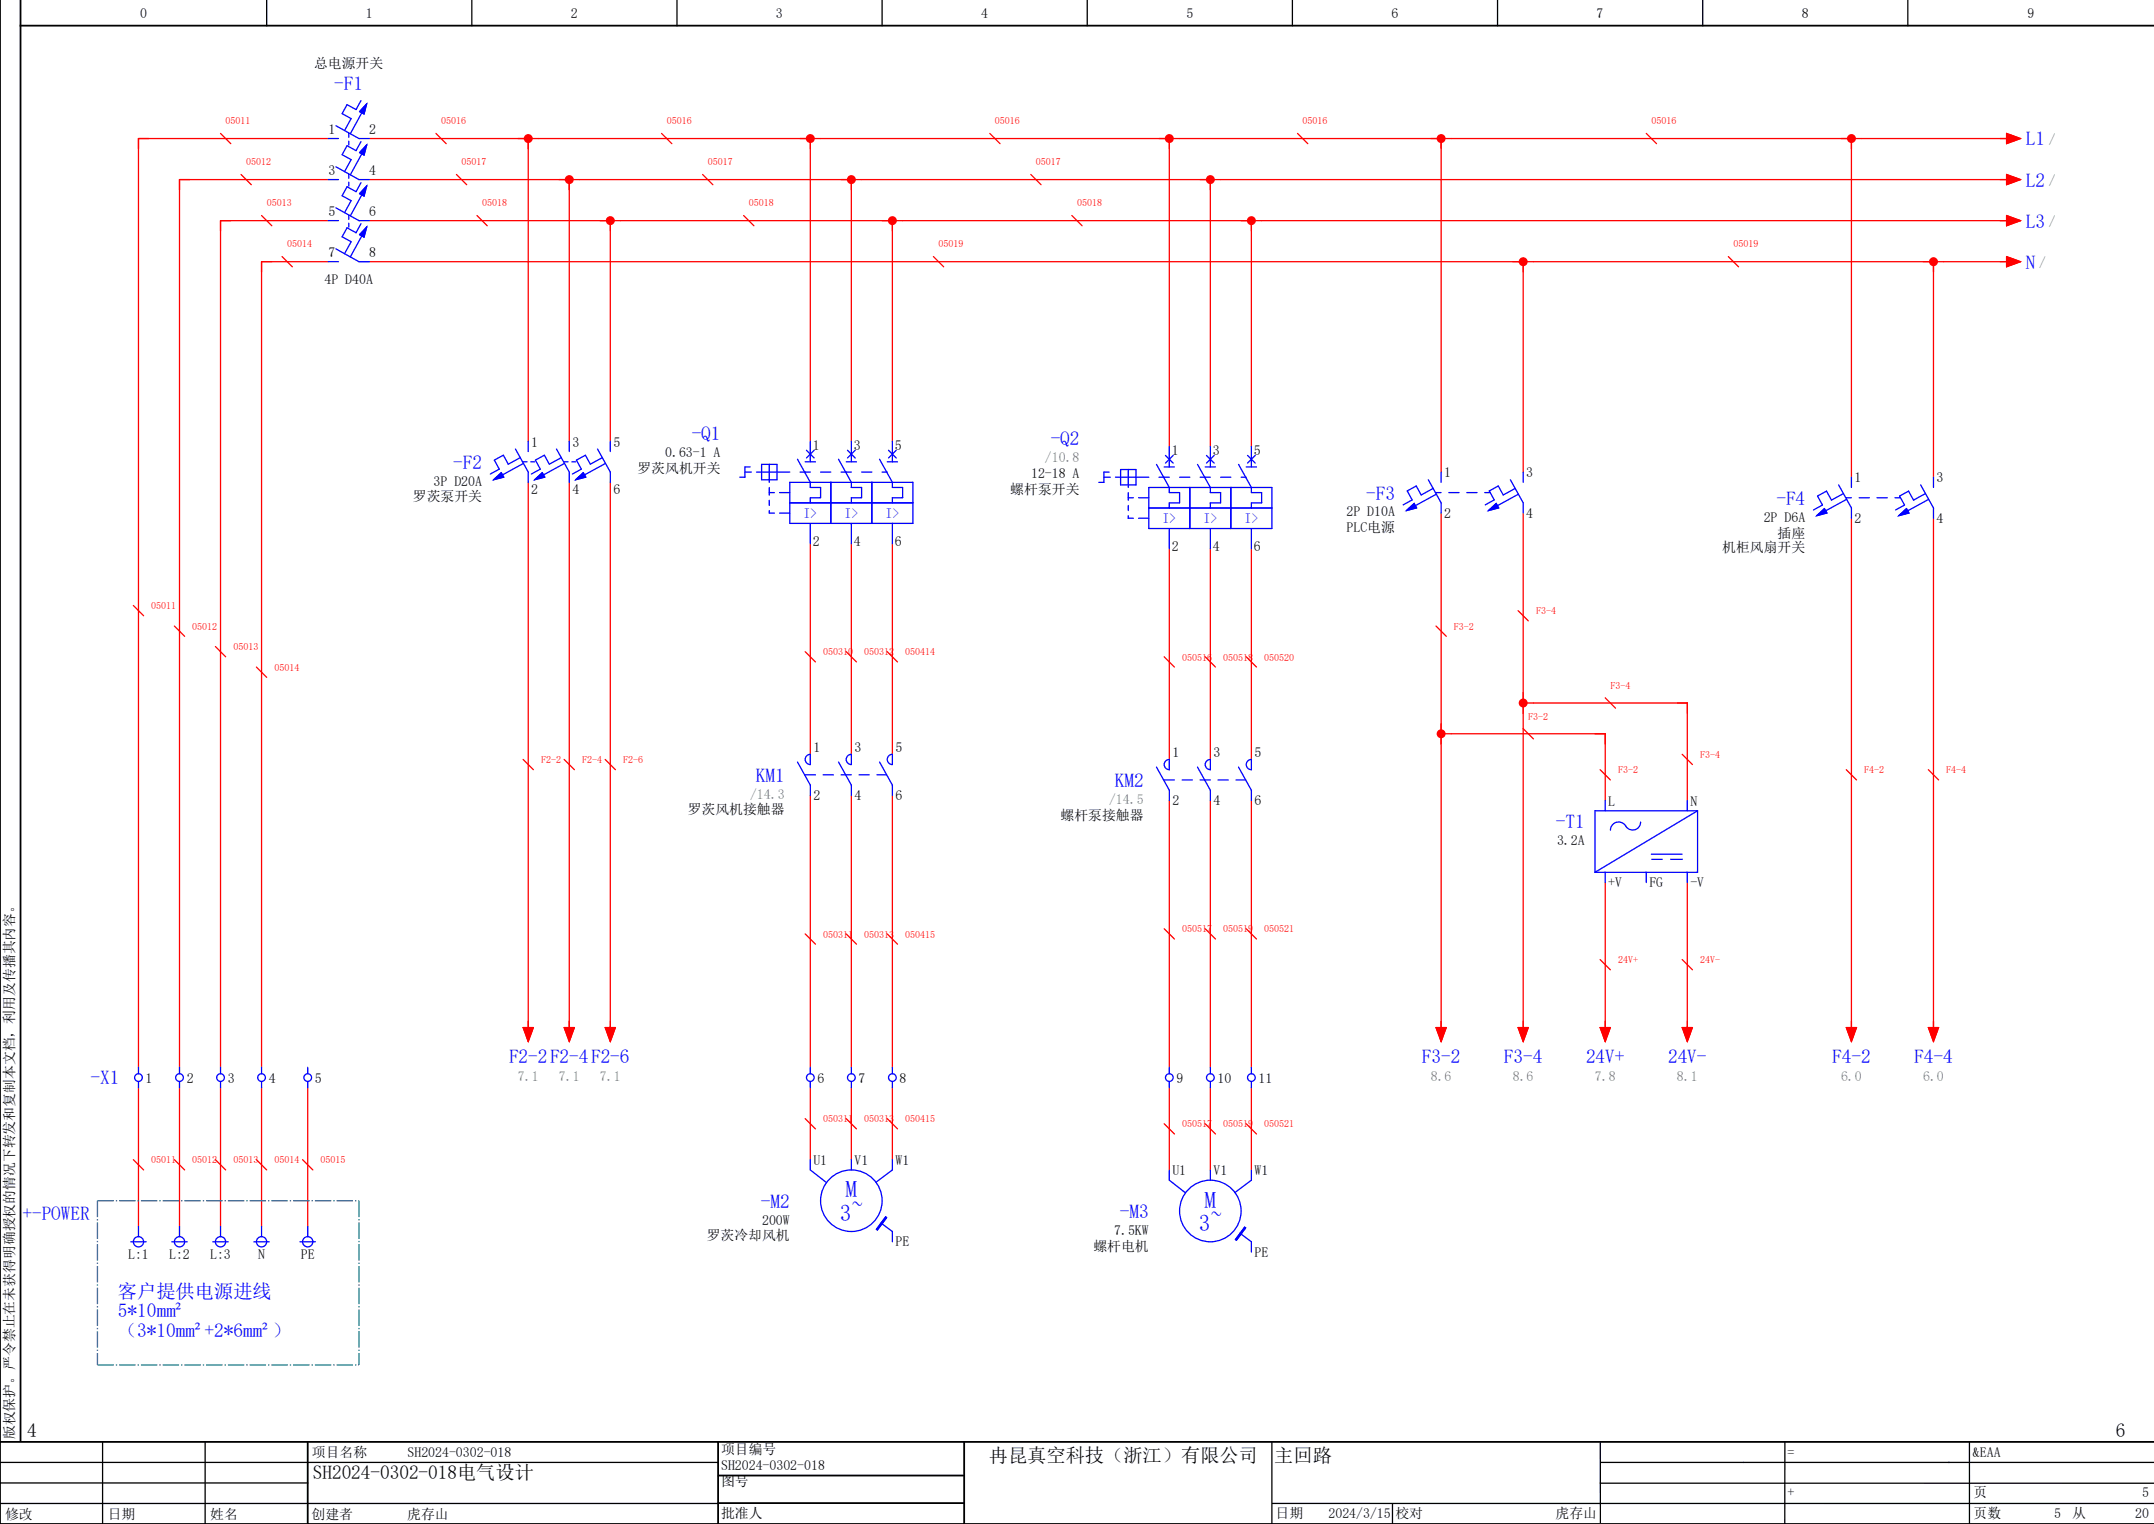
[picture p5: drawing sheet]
<svg xmlns="http://www.w3.org/2000/svg" width="420mm" height="297mm" viewBox="0 0 420 297" stroke-linecap="round" stroke-linejoin="round" font-family="sans-serif">
<g fill="none" stroke="#000" stroke-width=".25">
<path d="M52 0v5M92 0v5M132 0v5M172 0v5M212 0v5M252 0v5M292 0v5M332 0v5M372 0v5M0 293h140M0 285h140M0 289h60"/>
<path d="M20 281v16M40 281v16M248 281.1v15.9M248.1 293h171.9M271.5 293v4M312 281.2l.1 15.5M312 289l107.9 .1M348 281v15.9M384 281.2v15.6M420 285h-108"/>
</g>
<path d="M4 0v281M0 0v297h420M4 5h416M0 281h420M60 281v16M140 287.6h48M140 281v15.8M140.1 292.9h47.9M188 281v16" fill="none" stroke="#000" stroke-width=".35"/>
<g fill="none" stroke="#f00" stroke-width=".25">
<path d="M64 27h-37v181M64 35h-29v173M72 27h86v59M72 35h39v51M103 27v59M113 35h53v51M160 27h68v60M168 35h68v52M230 27h51v65M238 35h154M283 27h78v66M363 27h29"/>
<path d="M64 43h-21v165M64 51h-13v157M72 43h47v43M72 51h225v41M121 43h53v43M176 43h68v44M246 43h146M299 51h78v42M379 51h13M103 94v107M111 94v107M119 94v107"/>
<path d="M158 106v41M166 106v41M174 106v41M228 107v41M236 107v41M244 107v41M281 100v101M297 100v101M361 101v100M377 101v100M299 137h30v19M158 155v53"/>
<path d="M166 155v53M174 155v53M228 156v52M236 156v52M244 156v52M283 143h30v13M313 172v29M329 172v29M27 212v27M35 212v27M43 212v27M51 212v27"/>
<path d="M60 212v27M158 212v14M166 212v14M174 212v14M228 212v16M236 212v16M244 212v16"/>
</g>
<g fill="none" stroke="#00f" stroke-width=".25">
<path d="M145.2 92h1.3M146.3 91h-1.1v2h-.9M147.5 92h6.5M148.5 90.5h3v3h-3zM150 90.5v3.5M150 95v1.5M150 97.5v1M150 99.5v.5h1M150 96h1M152 96h2M154 98h24M154 94h24v8h-24z"/>
<path d="M155.5 89.5l2.5 4.5v1h2v2h-2v1M156 92h2M157 90h2M157.2 87.7l1.5 1.5M158 86v4M158.7 87.7l-1.5 1.5M160 92h2M162 94v8M163.5 89.5l2.5 4.5v1h2v2h-2v1M164 92h2M165 90h2M165.2 87.7l1.5 1.5"/>
<path d="M166 86v4M166.7 87.7l-1.5 1.5M168 92h2M170 94v8M171.5 89.5l2.5 4.5v1h2v2h-2v1M172 92h1M173 90h2M173.2 87.7l1.5 1.5M174 86v4M174.7 87.7l-1.5 1.5M215.2 93h1.3M216.2 92h-1v2h-.9"/>
<path d="M217.5 93h6.5M218.5 91.5h3v3h-3zM220 97h1M220 91.5v3.5M220 96v1.5M220 98.5v1M222 97h2M224 95h24v8h-24zM224 99h24M225.5 90.5l2.5 4.5v1h2v2h-2v1M226 93h2M227 91h2"/>
<path d="M227.2 88.8l1.5 1.5M228 87v4M228.7 88.8l-1.5 1.5M230 93h2M232 95v8M233.5 90.5l2.5 4.5v1h2v2h-2v1M234 93h2M235 91h2M235.2 88.8l1.5 1.5M236 87v4M236.7 88.8l-1.5 1.5M238 93h2"/>
<path d="M240 95v8M241.5 90.5l2.5 4.5v1h2v2h-2v1M242 93h1M243 91h2M243.3 88.8l1.5 1.5M244 87v4M244.8 88.8l-1.5 1.5M152 100h2M158 102v4M166 102v4M174 102v4M220 100.5v.5h1"/>
<path d="M222 101h2M228 103v4M236 103v4M244 103v4"/>
</g>
<circle cx="103" cy="27" r=".88" fill="#f00"/>
<path d="M109 35h4M111 35v2" fill="none" stroke="#f00" stroke-width=".25"/>
<circle cx="111" cy="35" r=".88" fill="#f00"/>
<path d="M117 43h4M119 43v2" fill="none" stroke="#f00" stroke-width=".25"/>
<circle cx="119" cy="43" r=".87" fill="#f00"/>
<path d="M156 27h4M158 27v2" fill="none" stroke="#f00" stroke-width=".25"/>
<circle cx="158" cy="27" r=".88" fill="#f00"/>
<path d="M164 35h4M166 35v2" fill="none" stroke="#f00" stroke-width=".25"/>
<circle cx="166" cy="35" r=".88" fill="#f00"/>
<path d="M172 43h4M174 43v2" fill="none" stroke="#f00" stroke-width=".25"/>
<circle cx="174" cy="43" r=".88" fill="#f00"/>
<path d="M242 43h4M244 43v2" fill="none" stroke="#f00" stroke-width=".25"/>
<circle cx="244" cy="43" r=".88" fill="#f00"/>
<path d="M234 35h4M236 35v2" fill="none" stroke="#f00" stroke-width=".25"/>
<circle cx="236" cy="35" r=".88" fill="#f00"/>
<path d="M226 27h4M228 27v2" fill="none" stroke="#f00" stroke-width=".25"/>
<circle cx="228" cy="27" r=".88" fill="#f00"/>
<path d="M279 27h4M281 27v2" fill="none" stroke="#f00" stroke-width=".25"/>
<circle cx="281" cy="27" r=".88" fill="#f00"/>
<path d="M295 51h4M297 51v2" fill="none" stroke="#f00" stroke-width=".25"/>
<circle cx="297" cy="51" r=".88" fill="#f00"/>
<path d="M359 27h4M361 27v2" fill="none" stroke="#f00" stroke-width=".25"/>
<circle cx="361" cy="27" r=".88" fill="#f00"/>
<path d="M375 51h4M377 51v2" fill="none" stroke="#f00" stroke-width=".25"/>
<circle cx="377" cy="51" r=".87" fill="#f00"/>
<path d="M281 141v4M281 143h2" fill="none" stroke="#f00" stroke-width=".25"/>
<circle cx="281" cy="143" r=".88" fill="#f00"/>
<path d="M297 135v4M297 137h2" fill="none" stroke="#f00" stroke-width=".25"/>
<circle cx="297" cy="137" r=".88" fill="#f00"/>
<g fill="none" stroke="#f00" stroke-width=".25">
<path d="M43 26l2 2M47 34l2 2M85 26l2 2M89 34l2 2M129 26l2 2M137 34l2 2M193 26l2 2M201 34l2 2M253 26l2 2M321 26l2 2M390 27h1.3M390 35h1.3"/>
<path d="M391.3 26l2.7 1-2.7 1zM391.3 34l2.7 1-2.7 1zM51 42l2 2M55 50l2 2M93 42l2 2M145 42l2 2M182 50l2 2M209 42l2 2M337 50l2 2M390 43h1.3M390 51h1.3M391.3 42l2.7 1-2.7 1z"/>
<path d="M391.3 50l2.7 1-2.7 1zM26 118l2 2M296 119l2 2M34 122l2 2M42 126l2 2M50 130l2 2M157 127l2 2M165 127l2 2M173 127l2 2M227 128l2 2M235 128l2 2M243 128l2 2"/>
<path d="M280 122l2 2M313 136l2 2M327 137h2v2M102 148l2 2M110 148l2 2M118 148l2 2M297 142l2 2M311 143h2v2M312 150l2 2M328 147l2 2M360 150l2 2M376 150l2 2"/>
<path d="M103 199v1.3M111 199v1.3M119 199v1.3M157 182l2 2M165 182l2 2M173 182l2 2M227 181l2 2M235 181l2 2M243 181l2 2M281 199v1.3M297 199v1.3M312 187l2 2"/>
<path d="M313 199v1.3M328 187l2 2M329 199v1.3M361 199v1.3M377 199v1.3M102 200.3h2l-1 2.7zM110 200.3h2l-1 2.7zM118 200.3h2l-1 2.7zM157 218l2 2M165 218l2 2M173 218l2 2M227 219l2 2"/>
<path d="M235 219l2 2M243 219l2 2M280 200.3h2l-1 2.7zM296 200.3h2l-1 2.7zM312 200.3h2l-1 2.7zM328 200.3h2l-1 2.7zM360 200.3h2l-1 2.7zM376 200.3h2l-1 2.7zM26 226l2 2M34 226l2 2M42 226l2 2M50 226l2 2"/>
<path d="M59 226l2 2"/>
</g>
<path d="M19 234h51M19 234v32M70 234v32M19 266h51" fill="none" stroke="#007f7f" stroke-width=".25" stroke-dasharray="3.2 .4 .3 .4" stroke-linecap="butt"/>
<g fill="none" stroke="#00f" stroke-width=".25">
<path d="M70.4 19.6l-1 1.8-1.7-1-1 1.7 1.8 1-1.3 2.3M64 27h2M64 35h2M65.5 24.5l4.5 2.5h2M65.5 32.5l4.5 2.5h2M68 26v.8M68 27.5v.8M68 34v.8M68 35.5v.8M70.4 27.6l-1 1.8-1.7-1-1 1.7 1.8 1-1.3 2.3M70.4 35.6l-1 1.8-1.7-1-1 1.7 1.8 1-1.3 2.3M70.5 30l-2.2 4.1"/>
<path d="M70.5 38l-2.2 4.1M70.5 22l-2.2 4.1M71.5 28.2l-.5 2-.9-.5zM71.5 20.2l-.5 2-.9-.5zM71.5 36.2l-.5 2-.9-.5zM64 51h2M64 43h2M65.5 48.5l4.5 2.5h2M65.5 40.5l4.5 2.5h2M68 42v.7M68 43.5v.7M70.4 43.6l-1 1.8-1.7-1-1 1.7 1.8 1-1.3 2.3"/>
<path d="M70.5 46l-2.2 4.1M71.5 44.2l-.5 2-.9-.5zM96.2 93.5l1.5-1.4 .5 .9zM100.5 87.5l2.5 4.5v2M101.4 89.2l-2.3 1.3-1-1.8-1.7 1 1 1.7-1.8 1M102 90h.8M102.1 90.3l-4.1 2.2M103 86v2M103.5 90h.8M104.2 93.5l1.5-1.4 .5 .9zM108.5 87.5l2.5 4.5v2M109.4 89.2l-2.3 1.3-1-1.8-1.7 1 1 1.7-1.8 1"/>
<path d="M110 90h.8M110.1 90.3l-4.1 2.2M111 86v2M111.5 90h.8M112.2 93.5l1.5-1.4 .5 .9zM116.5 87.5l2.5 4.5v2M117.4 89.2l-2.3 1.3-1-1.8-1.7 1 1 1.7-1.8 1M118.1 90.3l-4.1 2.2M119 86v2M274.2 99.5l1.5-1.4 .5 .9zM278.5 93.5l2.5 4.5v2M279.4 95.2l-2.3 1.3-1-1.8-1.7 1 1 1.7-1.8 1"/>
<path d="M280 96h1M280.1 96.3l-4.1 2.2M281 92v2M282.5 96h2M286 96h2M289.5 96h1M290.2 99.5l1.5-1.4 .5 .9zM294.5 93.5l2.5 4.5v2M295.4 95.2l-2.3 1.3-1-1.8-1.7 1 1 1.7-1.8 1M296.1 96.3l-4.1 2.2M297 92v2M358.5 94.5l2.5 4.5v2"/>
<path d="M359.4 96.2l-2.3 1.3-1-1.8-1.7 1 1 1.7-1.8 1M360 97h1M360.1 97.3l-4.1 2.2M361 93v2M362.5 97h2M366 97h2M369.5 97h1M374.5 94.5l2.5 4.5v2M375.4 96.2l-2.3 1.3-1-1.8-1.7 1 1 1.7-1.8 1M376.1 97.3l-4.1 2.2M377 93v2M354.2 100.5l1.5-1.4 .5 .9z"/>
<path d="M370.2 100.5l1.5-1.4 .5 .9zM155.5 148.5l2.5 4.5v2M156.9 151h2.1M157.3 147.3l.7-.3v2a1 1 0 0 1-.9-.6 1 1 0 0 1 .2-1.1zM160.5 151h2M163.5 148.5l2.5 4.5v2M164 151h2M165.3 147.3l.7-.3v2a1 1 0 0 1-.9-.6 1 1 0 0 1 .2-1.1zM167.5 151h2M171 151h1.9M171.5 148.5l2.5 4.5M173.3 147.3l.7-.3v2a1 1 0 0 1-.9-.6 1 1 0 0 1 .2-1.1z"/>
<path d="M174 153v2M225.5 149.5l2.5 4.5v2M226.9 152h2.1M227.3 148.3l.7-.3v2a1 1 0 0 1-.9-.6 1 1 0 0 1 .2-1.1zM230.5 152h2M233.5 149.5l2.5 4.5v2M234 152h2M235.3 148.3l.7-.3v2a1 1 0 0 1-.9-.6 1 1 0 0 1 .2-1.1zM237.5 152h2M241 152h1.9M241.5 149.5l2.5 4.5M243.3 148.3l.7-.3v2a1 1 0 0 1-.9-.6 1 1 0 0 1 .2-1.1z"/>
<path d="M244 154v2M313 156v2M329 156v2M331 158l-20 12M331 158v12h-20M331 158h-20v12M313 170v2M319.9 160.2a1.62 1.62 0 0 1-1.4 1.6 1.62 1.62 0 0 1-1.8-1.2 1.6 1.6 0 0 0-1.7-.3 1.6 1.6 0 0 0-1 1.5M321 170v2M322 167.5h2.2M322 166.5h6M325.8 167.5h2.2"/>
<path d="M329 170v2M27 208v1.3M27 210.8v1.2M35 208v1.3M35 210.8v1.2M43 208v1.3M43 210.8v1.2M51 208v1.3M51 210.8v1.2M60 208v1.3M60 210.8v1.2M158 208v1.3"/>
<path d="M158 210.8v1.2M166 208v1.3M166 210.8v1.2M174 208v1.3M174 210.8v1.2M228 208v1.3M228 210.8v1.2M236 208v1.3M236 210.8v1.2M244 208v1.3M244 210.8v1.2M27 239v2"/>
<path d="M35 239v2M43 239v2M51 239v2M60 239v2M158 226v2l3.2 2.5M166 226v2M171.8 238.4l2.2 1.6v2M172.7 237.1l.2 .2-1.8 2.4-.2-.1zM174 226v2l-3.2 2.4M228 228v2l3.2 2.5M236 228v2M242.7 239.1l.2 .2-1.8 2.4-.2-.1z"/>
<path d="M244 228v2l-3.2 2.4M25.5 242h3M33.5 242h3M41.5 242h3M49.5 242h3M58.5 242h3M241.8 240.4l2.2 1.6v2"/>
<circle cx="27" cy="210" r=".75"/>
<circle cx="35" cy="210" r=".75"/>
<circle cx="43" cy="210" r=".75"/>
<circle cx="51" cy="210" r=".75"/>
<circle cx="60" cy="210" r=".75"/>
<circle cx="158" cy="210" r=".75"/>
<circle cx="166" cy="210" r=".75"/>
<circle cx="174" cy="210" r=".75"/>
<circle cx="228" cy="210" r=".75"/>
<circle cx="236" cy="210" r=".75"/>
<circle cx="244" cy="210" r=".75"/>
<circle cx="166" cy="234" r="6"/>
<circle cx="236" cy="236" r="6"/>
<circle cx="27" cy="242" r="1"/>
<circle cx="35" cy="242" r="1"/>
<circle cx="43" cy="242" r="1"/>
<circle cx="51" cy="242" r="1"/>
<circle cx="60" cy="242" r="1"/>
</g>
<g fill="#00f" stroke="#00f" stroke-width=".19">
<path d="M172.7 237.1l.2 .2-1.8 2.4-.2-.1z"/>
<path d="M242.7 239.1l.2 .2-1.8 2.4-.2-.1z"/>
<path d="M71.5 28.2l-.5 2-.9-.5z"/>
<path d="M71.5 36.2l-.5 2-.9-.5z"/>
<path d="M71.5 20.2l-.5 2-.9-.5z"/>
<path d="M71.5 44.2l-.5 2-.9-.5z"/>
<path d="M104.2 93.5l1.5-1.4 .5 .9z"/>
<path d="M112.2 93.5l1.5-1.4 .5 .9z"/>
<path d="M96.2 93.5l1.5-1.4 .5 .9z"/>
<path d="M290.2 99.5l1.5-1.4 .5 .9z"/>
<path d="M274.2 99.5l1.5-1.4 .5 .9z"/>
<path d="M370.2 100.5l1.5-1.4 .5 .9z"/>
<path d="M354.2 100.5l1.5-1.4 .5 .9z"/>
</g>
<g fill="#f00" stroke="#f00" stroke-width=".19">
<path d="M391.3 26l2.7 1-2.7 1z"/>
<path d="M391.3 34l2.7 1-2.7 1z"/>
<path d="M391.3 42l2.7 1-2.7 1z"/>
<path d="M391.3 50l2.7 1-2.7 1z"/>
<path d="M280 200.3h2l-1 2.7z"/>
<path d="M296 200.3h2l-1 2.7z"/>
<path d="M360 200.3h2l-1 2.7z"/>
<path d="M376 200.3h2l-1 2.7z"/>
<path d="M312 200.3h2l-1 2.7z"/>
<path d="M328 200.3h2l-1 2.7z"/>
<path d="M102 200.3h2l-1 2.7z"/>
<path d="M110 200.3h2l-1 2.7z"/>
<path d="M118 200.3h2l-1 2.7z"/>
</g>
<g font-size="4.5" fill="#00f">
<text x="164.9" y="233.4">M</text>
<text x="163.7" y="237.9">3~</text>
<text x="233.7" y="239.9">3~</text>
<text x="234.9" y="235.4">M</text>
</g>
<g font-size="3.7" fill="#00f">
<text x="65.2" y="17.5">-F1</text>
<text x="395" y="28.3">L1</text>
<text x="395" y="36.3">L2</text>
<text x="395" y="44.3">L3</text>
<text x="395" y="52.3">N</text>
<text x="134.9" y="85.7">-Q1</text>
<text x="204.9" y="86.7">-Q2</text>
<text x="88.4" y="91.3">-F2</text>
<text x="266.4" y="97.3">-F3</text>
<text x="346.4" y="98.3">-F4</text>
<text x="147.4" y="152.3">KM1</text>
<text x="217.4" y="153.3">KM2</text>
<text x="303.4" y="161.3">-T1</text>
<text x="99.3" y="207.2">F2-2F2-4F2-6</text>
<text x="277.3" y="207.2">F3-2</text>
<text x="293.3" y="207.2">F3-4</text>
<text x="309.2" y="207.2">24V+</text>
<text x="325.3" y="207.2">24V-</text>
<text x="357.3" y="207.2">F4-2</text>
<text x="373.2" y="207.2">F4-4</text>
<text x="17.7" y="211.3">-X1</text>
<text x="4.4" y="237.7">+-POWER</text>
<text x="148.4" y="235.3">-M2</text>
<text x="218.4" y="237.3">-M3</text>
<text x="23" y="253">客户提供电源进线</text>
<text x="23" y="256.7">5*10mm²</text>
<text x="23" y="260.5">（3*10mm²+2*6mm²）</text>
</g>
<g font-size="3.7">
<text x="5.3" y="280">4</text>
<text x="412.6" y="280">6</text>
<text x="192.8" y="285">冉昆真空科技（浙江）有限公司</text>
<text x="248.5" y="284.9">主回路</text>
<text x="61" y="288.2">SH2024-0302-018电气设计</text>
</g>
<g font-size="2.7">
<text x="27.3" y="3.6">0</text>
<text x="71.3" y="3.6">1</text>
<text x="111.3" y="3.6">2</text>
<text x="151.3" y="3.6">3</text>
<text x="191.3" y="3.6">4</text>
<text x="231.3" y="3.6">5</text>
<text x="271.3" y="3.5">6</text>
<text x="311.3" y="3.5">7</text>
<text x="351.3" y="3.5">8</text>
<text x="395.3" y="3.5">9</text>
<text x="61.2" y="13.3">总电源开关</text>
<text x="64" y="26">1</text>
<text x="72" y="26">2</text>
<text x="64" y="34">3</text>
<text x="72" y="34">4</text>
<text x="64" y="42">5</text>
<text x="72" y="42">6</text>
<text x="64" y="50">7</text>
<text x="72" y="50">8</text>
<text x="63.3" y="55.3">4P D40A</text>
<text x="103.6" y="87">1</text>
<text x="111.6" y="87">3</text>
<text x="119.6" y="87">5</text>
<text x="129.7" y="89.1">0.63-1 A</text>
<text x="158.5" y="87.6">1</text>
<text x="166.5" y="87.6">3</text>
<text x="174.5" y="87.6">5</text>
<text x="228.5" y="88.6">1</text>
<text x="236.5" y="88.6">3</text>
<text x="244.5" y="88.6">5</text>
<text x="84.6" y="94.6">3P D20A</text>
<text x="124.3" y="92.2">罗茨风机开关</text>
<text x="201.1" y="93.2">12-18 A</text>
<text x="281.6" y="93">1</text>
<text x="297.6" y="93">3</text>
<text x="361.6" y="94">1</text>
<text x="377.6" y="94">3</text>
<text x="80.5" y="97.7">罗茨泵开关</text>
<text x="103.6" y="96.3">2</text>
<text x="111.6" y="96.3">4</text>
<text x="119.6" y="96.3">6</text>
<text x="197" y="96.3">螺杆泵开关</text>
<text x="262.5" y="100.6">2P D10A</text>
<text x="281.6" y="100.9">2</text>
<text x="297.6" y="100.9">4</text>
<text x="343.9" y="101.6">2P D6A</text>
<text x="361.6" y="101.9">2</text>
<text x="377.6" y="101.9">4</text>
<text x="158.5" y="106.3">2</text>
<text x="166.5" y="106.3">4</text>
<text x="174.5" y="106.3">6</text>
<text x="228.5" y="107.3">2</text>
<text x="236.5" y="107.3">4</text>
<text x="244.5" y="107.3">6</text>
<text x="262.5" y="103.7">PLC电源</text>
<text x="335.8" y="107.6">机柜风扇开关</text>
<text x="346.6" y="104.9">插座</text>
<text x="158.6" y="146.6">1</text>
<text x="166.6" y="146.6">3</text>
<text x="174.6" y="146.6">5</text>
<text x="228.6" y="147.6">1</text>
<text x="236.6" y="147.6">3</text>
<text x="244.6" y="147.6">5</text>
<text x="158.6" y="155.9">2</text>
<text x="166.6" y="155.9">4</text>
<text x="174.6" y="155.9">6</text>
<text x="134.1" y="158.7">罗茨风机接触器</text>
<text x="206.8" y="159.7">螺杆泵接触器</text>
<text x="228.6" y="156.9">2</text>
<text x="236.6" y="156.9">4</text>
<text x="244.6" y="156.9">6</text>
<text x="313.6" y="157">L</text>
<text x="329.6" y="157">N</text>
<text x="303.6" y="164.6">3.2A</text>
<text x="313.6" y="172.9">+V</text>
<text x="321.6" y="172.9">FG</text>
<text x="329.6" y="172.9">-V</text>
<text x="28.4" y="211">1</text>
<text x="36.4" y="211">2</text>
<text x="44.4" y="211">3</text>
<text x="52.4" y="211">4</text>
<text x="61.4" y="211">5</text>
<text x="159.4" y="211">6</text>
<text x="167.4" y="211">7</text>
<text x="175.4" y="211">8</text>
<text x="229.4" y="211">9</text>
<text x="237.4" y="211">10</text>
<text x="245.4" y="211">11</text>
<text x="158.6" y="227">U1</text>
<text x="166.6" y="227">V1</text>
<text x="174.6" y="227">W1</text>
<text x="228.6" y="229">U1</text>
<text x="236.6" y="229">V1</text>
<text x="244.6" y="229">W1</text>
<text x="148.6" y="238.6">200W</text>
<text x="25" y="245.3">L:1</text>
<text x="33" y="245.3">L:2</text>
<text x="41" y="245.3">L:3</text>
<text x="50.3" y="245.3">N</text>
<text x="58.7" y="245.3">PE</text>
<text x="137.8" y="241.7">罗茨冷却风机</text>
<text x="174.6" y="242.9">PE</text>
<text x="213.2" y="243.7">螺杆电机</text>
<text x="217.3" y="240.6">7.5KW</text>
<text x="244.6" y="244.9">PE</text>
<text x="2.8" y="280.5" transform="rotate(-90 2.8 280.5)">版权保护。严令禁止在未获得明确授权的情况下转发和复制本文档，利用及传播其内容。</text>
<text x="60.8" y="284">项目名称</text>
<text x="79.5" y="284">SH2024-0302-018</text>
<text x="140.6" y="286.5">SH2024-0302-018</text>
<text x="140.6" y="283.4">项目编号</text>
<text x="348.5" y="284">=</text>
<text x="384.7" y="284">&amp;EAA</text>
<text x="140.6" y="289.7">图号</text>
<text x="348.5" y="291.8">+</text>
<text x="384.8" y="291.8">页</text>
<text x="417.7" y="291.8">5</text>
<text x="1" y="296">修改</text>
<text x="21" y="296">日期</text>
<text x="41" y="296">姓名</text>
<text x="60.8" y="296">创建者</text>
<text x="79.4" y="296">虎存山</text>
<text x="140.6" y="295.8">批准人</text>
<text x="248.7" y="295.8">日期</text>
<text x="259" y="295.8">2024/3/15</text>
<text x="272.1" y="295.8">校对</text>
<text x="303.3" y="295.8">虎存山</text>
<text x="384.8" y="295.8">页数</text>
<text x="400.5" y="295.8">5</text>
<text x="404" y="295.8">从</text>
<text x="416.3" y="295.8">20</text>
</g>
<g font-size="2.7" fill="#7ca552">
<text x="399.5" y="28">/</text>
<text x="399.5" y="36">/</text>
<text x="399.5" y="44">/</text>
<text x="397.6" y="52">/</text>
<text x="203.7" y="90.1">/10.8</text>
<text x="146.3" y="155.6">/14.3</text>
<text x="216.2" y="156.6">/14.5</text>
<text x="101" y="210.6">7.1</text>
<text x="109" y="210.6">7.1</text>
<text x="117" y="210.6">7.1</text>
<text x="279" y="210.6">8.6</text>
<text x="295" y="210.6">8.6</text>
<text x="311" y="210.6">7.8</text>
<text x="327" y="210.6">8.1</text>
<text x="359" y="210.6">6.0</text>
<text x="375" y="210.6">6.0</text>
</g>
<g font-size="2.7" fill="#00f">
<text x="156.6" y="101">I&gt;</text>
<text x="164.6" y="101">I&gt;</text>
<text x="172.7" y="101">I&gt;</text>
<text x="226.6" y="102">I&gt;</text>
<text x="234.7" y="102">I&gt;</text>
<text x="242.7" y="102">I&gt;</text>
</g>
<g font-size="2" fill="#f00">
<text x="44" y="24.2">05011</text>
<text x="86" y="24.2">05016</text>
<text x="130" y="24.2">05016</text>
<text x="194" y="24.2">05016</text>
<text x="254" y="24.2">05016</text>
<text x="322" y="24.2">05016</text>
<text x="48" y="32.2">05012</text>
<text x="90" y="32.2">05017</text>
<text x="138" y="32.2">05017</text>
<text x="202" y="32.2">05017</text>
<text x="52" y="40.2">05013</text>
<text x="94" y="40.2">05018</text>
<text x="146" y="40.2">05018</text>
<text x="210" y="40.2">05018</text>
<text x="56" y="48.2">05014</text>
<text x="183" y="48.2">05019</text>
<text x="338" y="48.2">05019</text>
<text x="29.5" y="118.7">05011</text>
<text x="299.5" y="119.7">F3-4</text>
<text x="37.5" y="122.7">05012</text>
<text x="283.5" y="122.7">F3-2</text>
<text x="45.5" y="126.7">05013</text>
<text x="53.5" y="130.7">05014</text>
<text x="160.5" y="127.7">050310</text>
<text x="168.5" y="127.7">050312</text>
<text x="176.5" y="127.7">050414</text>
<text x="230.5" y="128.7">050516</text>
<text x="238.5" y="128.7">050518</text>
<text x="246.5" y="128.7">050520</text>
<text x="314" y="134.2">F3-4</text>
<text x="298" y="140.2">F3-2</text>
<text x="105.5" y="148.7">F2-2</text>
<text x="113.5" y="148.7">F2-4</text>
<text x="121.5" y="148.7">F2-6</text>
<text x="331.5" y="147.7">F3-4</text>
<text x="315.5" y="150.7">F3-2</text>
<text x="363.5" y="150.7">F4-2</text>
<text x="379.5" y="150.7">F4-4</text>
<text x="160.5" y="182.7">050311</text>
<text x="168.5" y="182.7">050313</text>
<text x="176.5" y="182.7">050415</text>
<text x="230.5" y="181.7">050517</text>
<text x="238.5" y="181.7">050519</text>
<text x="246.5" y="181.7">050521</text>
<text x="315.5" y="187.7">24V+</text>
<text x="331.5" y="187.7">24V-</text>
<text x="160.5" y="218.7">050311</text>
<text x="168.5" y="218.7">050313</text>
<text x="176.5" y="218.7">050415</text>
<text x="230.5" y="219.7">050517</text>
<text x="238.5" y="219.7">050519</text>
<text x="246.5" y="219.7">050521</text>
<text x="29.5" y="226.7">05011</text>
<text x="37.5" y="226.7">05012</text>
<text x="45.5" y="226.7">05013</text>
<text x="53.5" y="226.7">05014</text>
<text x="62.5" y="226.7">05015</text>
</g>
</svg>
